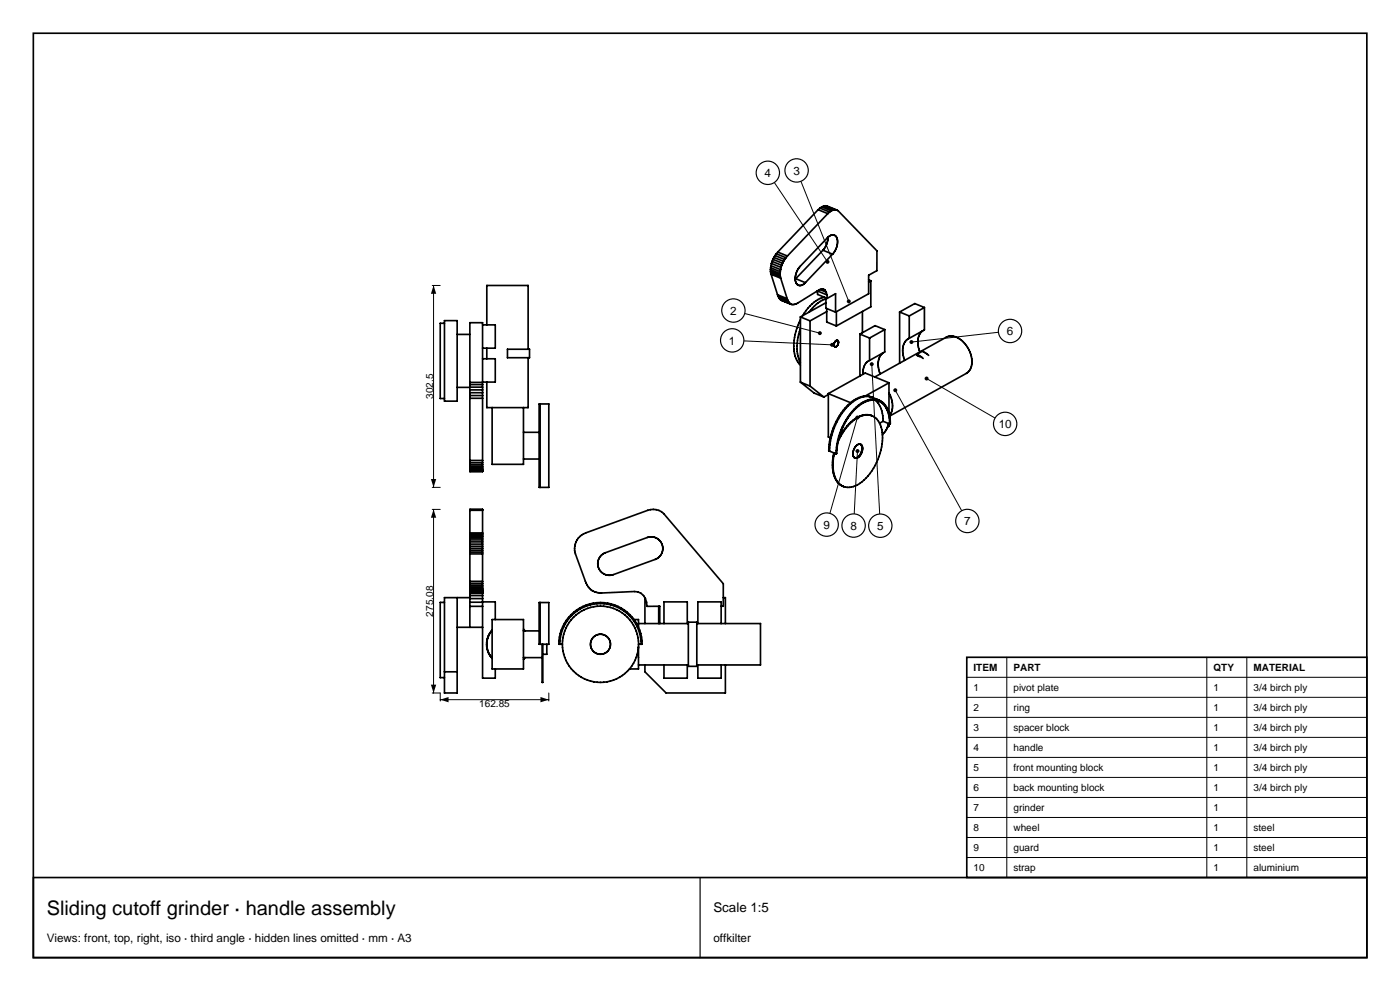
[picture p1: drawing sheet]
<svg xmlns="http://www.w3.org/2000/svg" width="420mm" height="297mm" viewBox="0 0 420 297" stroke-linecap="round" stroke-linejoin="round" font-family="sans-serif">
<g fill="none" stroke="#000" stroke-width=".5">
<path d="M10 10h400.1v277h-400.1zM231.3 79.6l-.1 .6M231.3 79.6l2.9 1.2M231.4 79l-.1 .6M231.4 79l2.9 1.1M231.6 78.3l-.2 .7M231.6 78.3l2.9 1.2M231.9 77.7l-.3 .6M231.9 77.7l2.9 1.2M232.2 77.2l-.3 .5M232.2 77.2l2.9 1.1M232.5 76.6l-.3 .6"/>
<path d="M232.5 76.6l2.9 1.2M232.9 76.1l-.4 .5M232.9 76.1l2.9 1.1M233.3 75.5l-.4 .6M233.3 75.5l2.9 1.2M234.5 79.5l-.2 .6M234.8 78.9l-.3 .6M235.1 78.3l-.3 .6M235.4 77.8l-.3 .5M235.8 77.2l-.4 .6M236.2 76.7l-.4 .5M245.4 62.8l-12.1 12.7"/>
<path d="M245.4 62.8l2.9 1.2M246 62.4l-.6 .4M246 62.4l2.9 1.2M246.5 62l-.5 .4M246.5 62l2.9 1.2M246.9 75l-8.2 8.5M246.9 75l2.9 1.2M247.1 61.8l-.6 .2M247.1 61.8l2.9 1.1M247.6 61.7l-.5 .1M247.6 61.7l3.4 1.2M247.6 61.7l2.9 1.2"/>
<path d="M248.3 64l-12.1 12.7M248.4 71.1l-.5 2.2-1 1.7M248.4 71.1l-8.7 9.1-.8 1.6-.3 1.9M248.4 71.1a1.6 1.6 0 0 1 2-.6 1.6 1.6 0 0 1 .9 2l-.4 1.9-1.1 1.8M248.9 63.6l-.6 .4M249.4 63.2l-.5 .4M249.8 76.2l-8.2 8.5M250 62.9l-.6 .3M250.5 62.9h.5M250.5 62.9h-.5M251 62.9l12.1 12.3v5.9l-2.5 1.4v5.5l-9.9 5.6M133.3 96.1h3.8v24.1h-3.8z"/>
<path d="M133.3 96.9h-1.2v22.5h1.2M141 96.7h3.8v44.6h-3.8zM144.8 97.4h3.8v7h-3.8M146 97.4v-11.8h12.4v19.1M231.1 80.8l.1 .5M231.1 80.8l2.9 1.2M231.2 81.3v.5M231.2 81.3l2.8 1.2M231.2 80.2l-.1 .6M231.2 80.2l2.9 1.2M231.2 81.8l.1 .4M231.2 81.8l2.9 1.2"/>
<path d="M231.3 82.2l2 6.1M231.3 82.2l2.9 1.2M233.3 88.3l.1 .5M233.3 88.3l2.9 1.2M233.4 88.8l.2 .4M233.4 88.8l2.9 1.2M233.6 89.2l.2 .3M233.6 89.2l2.9 1.2M233.8 89.5l.3 .3M233.8 89.5l2.9 1.2M234 82v.5M234 82.5l.1 .5"/>
<path d="M234.1 89.8l.2 .1M234.1 89.8l2.9 1.1M234.1 81.4l-.1 .6M234.1 83l.1 .4M234.2 80.8l-.1 .6M234.2 83.4l2 6.1M234.3 89.9l.2 .1M234.3 89.9l3.1 1.3M234.3 80.1l-.1 .7M236.2 89.5l.1 .5M236.3 90l.2 .4M236.5 90.4l.2 .3"/>
<path d="M236.7 90.7l.3 .2M237 90.9l.4 .3M238.6 83.7a1.62 1.62 0 0 0 1 1.8 1.62 1.62 0 0 0 2-.8M238.7 83.5l2.9 1.2M238.7 83.5l-.1 .2M240.1 95.8a14.6 14.6 0 0 0-1.1 12.2l1.1 1.4M240.1 98.5a13 13 0 0 0 0 10.1M240.1 95v19.5M240.1 95l2.9 1.2M243 96.2v19.5M246 86.8l1.9 .7M246.7 86.6l.8 .4"/>
<path d="M247.3 89a11 11 0 0 0-6.5 5.6M247.5 87l-.5-.4h-.6l-.7 .3-6.4 4-1 .3h-.9M247.5 87l.4 .5M247.8 90.7l-7.7 4.3M247.8 89.3v3.1l2.9 1.2M247.8 89.5a10.4 10.4 0 0 0-5.1 4M247.9 87.5l.2 .9M248 93.4l-5 2.8M248 92.5v4l2.9 1.2M248.1 88.4l-2.9-1.2 .1 1 2.9 1.2M248.1 88.4l.1 1M248.2 89.4l2.5-1.4v5.6"/>
<path d="M250.9 93.4v4.3M258.7 93.4v6.3M260.6 83.9l.6 .2M261.2 84.1v7.8l-10.3 5.8M261.2 84.1l-.6 .4M265.4 98.8l-2.9-1.2-4.5 2.5M265.4 98.8l-4.5 2.5M265.4 98.8v6.7l-4.5 2.5M269.9 93.5v15.3M269.9 93.5l2.9 1.2M272.8 94.7v6.7M276.9 99.1a5.2 5.2 0 0 0-.9 6.4"/>
<path d="M277.3 92.2l-4.5 2.5M277.3 92.2l-2.9-1.2-4.5 2.5M277.3 92.2v6.7l-4.5 2.5M137.1 116.1h3.9M137.1 100.2h3.9M141 119.4h3.8M141 118.5h3.8M141 117.7h3.8M141 116.8h3.8M141 116h3.8M141 115.3h3.8M141 114.6h3.8"/>
<path d="M144.8 107.5h3.8v7h-3.8M146 104.4v3.1M152.2 104.7h6.7v2.5h-6.7zM158.4 107.2v15h-12.4v-7.7M240.1 114.5l4.2 3.3 2.9 1.2M240.1 114.5l2.9 1.2M243 115.7l4.2 3.3M248.5 118l6.7 2.7M248.5 118.2l-1.3 .8M248.5 118v13l.6 .2M250.3 103.8h.1M250.4 103.8v.1"/>
<path d="M250.4 103.9h.1M250.5 103.9h.1M250.5 103.9h.2M250.7 102.2l-.5 .8 .1 .8M250.7 103.9h.1M250.8 102.1l-.1 .1M251 102l-.2 .1M251.1 102h-.1M251.2 102h.1M251.2 102h-.1M251.2 102l.3 .2M251.5 102.2v.1"/>
<path d="M251.5 102.3l-.1 .9-.7 .7M258 100.1v12.6M258 100.1l2.9 1.2M260.9 101.3v6.7M260.9 108a3.9 3.9 0 0 0-2 4.2M261.7 119.1a6.8 6.8 0 0 0-7.4 2.4 20.3 20.3 0 0 0-5.2 9.7M261.7 119.1l1.9 .8M261.7 119.1a6.9 6.9 0 0 0-7.2 2.5 20.4 20.4 0 0 0-5.6 13.6M262.4 113l21.5-11.9a5 5 0 0 1 6 2.5 6.5 6.5 0 0 1 .6 7.9l-23.6 13.2M262.5 119.9a7.8 7.8 0 0 1 2.4 6.4M263.6 119.9a6.6 6.6 0 0 1 3.5 6.1v1l-.2 .1M263.6 119.9a6.7 6.7 0 0 0-6.7 2.1 20.3 20.3 0 0 0-6.1 14"/>
<path d="M265 105.7a5.2 5.2 0 0 0-.9 6.4M266.7 114.7v9.1M266.7 114.7l-7.1-2.9-11.1 6.2M266.7 114.7l-7.2 4M266.7 117.8a6.2 6.2 0 0 1 .2 6.7M272.8 101.4a4.7 4.7 0 0 0-1.6 6.1l.2 .5M275 106.2l1.7-.9 1.9 1.2M275 106.2v.3l.9 .4M275 106.2l1.9 1.2M141 139.8h3.8M141 139.2h3.8M141 138.7h3.8"/>
<path d="M141 138h3.8M147.6 122.2v17h9.4v-17M157 129.6h4.7M157 137.6h4.7M161.7 121.1h2.9v25h-2.9zM162 121.1v25M249.1 131.2l-.5 3.9 2.2 .9M250.1 135.7a10.2 10.2 0 0 0 1.4 9.1l1.6 1M250.3 135.8a10.2 10.2 0 0 0 1.3 9.1l1.5 .9M251.4 132.4a12.6 12.6 0 0 1 8.1-8 4.6 4.6 0 0 1 5 4.4 17.4 17.4 0 0 1-7.2 16.5l-1.9 .7-1.2 .1-1.1-.3M256.4 137.2l.1 .1M258.1 133.1a2.33 2.33 0 0 1-.2 3.6l-.7 .5-.7 .1"/>
<path d="M258.1 133.1a2.69 2.69 0 0 0-1.7 4.1l.1 .1M258.1 133.1a2.72 2.72 0 0 1-1.6 4.2M261.6 124.6a6.3 6.3 0 0 0-6.9 2.4l-1.7 2.1-1.4 2.5M264.9 126.3l2 .8M264.9 126.3l-1 .5M266.5 126.9a4.6 4.6 0 0 1-1.8 3.2M266.7 127v.7l-.4 .3M266.9 127.1a7 7 0 0 0-3.4-6.9 6.6 6.6 0 0 0-6.6 2.1 19.8 19.8 0 0 0-5.9 13.6l-.2 .1M141 159.7h3.8M141 152.9h3.8M141 141.3h3.8M141 141.1h3.8"/>
<path d="M141 140.9h3.8M141 140.6h3.8M141 140.2h3.8M137.1 179.1v28.6h-3.8v-28.6h7.7M141 179.4h3.8M141 178.5h3.8M141 177.8h3.8M141 177.7h3.8M141 177.6h3.8M141 177.5h3.8M141 177.4h3.8M141 177.2h3.8"/>
<path d="M141 177h3.8M141 176.7h3.8M141 176.3h3.8M141 175.9h3.8M141 175.4h3.8M141 174.8h3.8M141 174.2h3.8M141 166h3.8M141 165.5h3.8M141 164.9h3.8M141 164.3h3.8M141 163.7h3.8"/>
<path d="M141 163.1h3.8M141 162.4h3.8M141 161.8h3.8M141 161.3h3.8M141 160.8h3.8M141 160.4h3.8M141 160h3.8M180.4 166.5l1.2-.9 12.6-4.5a3.5 3.5 0 0 1 4.4 2.1 3.5 3.5 0 0 1-2.1 4.5l-12.5 4.5a3.5 3.5 0 0 1-4.1-1.4 3.5 3.5 0 0 1 .5-4.3zM193.5 179.2v7.7M217 179.1h.6v7.8M133.3 180.5h-1.2v22.6h1.2M137.1 188h7.7"/>
<path d="M141 188v-35.3h3.8v50.5h3.8v-2.7M141 181.7h3.8M141 180.5h3.8M144.8 180.4h3.8v5.3M147.6 188.8a6.3 6.3 0 0 0 0 8.5M147.6 185.7h9.4v14.8h-9.4zM147.6 188.9a6.2 6.2 0 0 0 0 8.3M157 197.1h5.6M157 189.1h4.7M157 189l.1 .1M157 188.5l.5 .6M157.1 197.1l-.1 .1"/>
<path d="M157.5 197.1l-.5 .5M161.7 180.6h2.9v12.5h-2.9zM162 180.6v12.5M162.6 193.1v11.4h.2v-11.4M164 193.1v3h-1.2M167.9 193.1a12.2 12.2 0 0 1 12.2-12.2 12.2 12.2 0 0 1 12.2 12.2M168.7 193.1h-1.1a12.5 12.5 0 0 1 12.5-12.5 12.5 12.5 0 0 1 12.5 12.5h-1M168.7 193.1a11.4 11.4 0 0 1 11.4-11.4 11.4 11.4 0 0 1 11.5 11.4M168.7 193.1a11.4 11.4 0 0 0 11.4 11.4 11.4 11.4 0 0 0 11.5-11.4M190.2 185.7h1.3v2.3M191.5 193.8v6.7h-2.6M191.5 199.3h15"/>
<path d="M191.5 186.9h15M193.5 199.3v2l6.3 6.4h17.8v-8.4M197.6 181.7v5.2M199.2 199.3v3.9h7v-3.9M199.2 186.9v-6.5h7v6.5M206.5 186.5h2.5v13.2h-2.5zM209 186.9h19.1v12.4h-19.1M209.4 199.3v3.9h6.9v-3.9M209.4 186.9v-6.5h6.9v6.5M216.3 181.7h.7v-6.8l-17.9-21a4.6 4.6 0 0 0-4.8-1l-18.6 6.8a5 5 0 0 0-3.1 6.3l3 8.2a4.6 4.6 0 0 0 4.8 3.5l9.9-.4a3.9 3.9 0 0 1 3.8 4.4h3.8v5.2M133.3 201.3h3.8"/>
<circle cx="180.1" cy="193.1" r="3"/>
</g>
<path d="M129.7 85.6h2.4M130.1 85.6v60.5M257.2 125.1l-8.2 28.8M129.7 152.7h2.4M129.7 146.1h2.4M130.1 152.7v55M129.7 207.7h2.4v2.4M132.1 209.7h32.5M164.6 207.7v2.4" fill="none" stroke="#000" stroke-width=".3"/>
<g fill="#000">
<path d="M130.1 85.6l.8 2.5h-1.6zM130.1 152.7l.8 2.5h-1.6zM129.3 143.6h1.6l-.8 2.5zM129.3 205.2h1.6l-.8 2.5zM132.1 209.7l2.5-.8v1.6zM162.1 208.9l2.5 .8-2.5 .8z"/>
<circle cx="257.2" cy="125.1" r=".6"/>
</g>
<circle cx="248" cy="157.2" r="3.5" fill="#fff" stroke="#000" stroke-width=".35"/>
<path d="M257.2 135.2l-.9 18.8" fill="none" stroke="#000" stroke-width=".3"/>
<circle cx="257.2" cy="135.2" r=".6" fill="#000"/>
<circle cx="256.1" cy="157.5" r="3.5" fill="#fff" stroke="#000" stroke-width=".35"/>
<path d="M261.5 109.1l2.4 45" fill="none" stroke="#000" stroke-width=".3"/>
<circle cx="261.5" cy="109.1" r=".6" fill="#000"/>
<circle cx="264.1" cy="157.6" r="3.5" fill="#fff" stroke="#000" stroke-width=".35"/>
<path d="M268.6 116.9l19.9 36.2" fill="none" stroke="#000" stroke-width=".3"/>
<circle cx="268.6" cy="116.9" r=".6" fill="#000"/>
<circle cx="290.2" cy="156.1" r="3.5" fill="#fff" stroke="#000" stroke-width=".35"/>
<path d="M278 113.4l20.5 11.9" fill="none" stroke="#000" stroke-width=".3"/>
<circle cx="278" cy="113.4" r=".6" fill="#000"/>
<circle cx="301.5" cy="127" r="3.5" fill="#fff" stroke="#000" stroke-width=".35"/>
<path d="M299.5 99.6l-26.1 2.9" fill="none" stroke="#000" stroke-width=".3"/>
<circle cx="273.4" cy="102.5" r=".6" fill="#000"/>
<circle cx="303" cy="99.2" r="3.5" fill="#fff" stroke="#000" stroke-width=".35"/>
<path d="M240.3 54.3l14.3 36" fill="none" stroke="#000" stroke-width=".3"/>
<circle cx="254.6" cy="90.3" r=".6" fill="#000"/>
<circle cx="239" cy="51.1" r="3.5" fill="#fff" stroke="#000" stroke-width=".35"/>
<path d="M232.3 54.7l16 23.8" fill="none" stroke="#000" stroke-width=".3"/>
<circle cx="248.2" cy="78.5" r=".6" fill="#000"/>
<circle cx="230.3" cy="51.8" r="3.5" fill="#fff" stroke="#000" stroke-width=".35"/>
<path d="M223.4 94l22.6 5.8" fill="none" stroke="#000" stroke-width=".3"/>
<circle cx="246" cy="99.8" r=".6" fill="#000"/>
<circle cx="220" cy="93.1" r="3.5" fill="#fff" stroke="#000" stroke-width=".35"/>
<path d="M223.2 102.2l26.4 1.1" fill="none" stroke="#000" stroke-width=".3"/>
<circle cx="249.6" cy="103.3" r=".6" fill="#000"/>
<circle cx="219.7" cy="102" r="3.5" fill="#fff" stroke="#000" stroke-width=".35"/>
<path d="M290 197h120.1v66h-120.1z" fill="#fff" stroke="#000" stroke-width=".5"/>
<g fill="none" stroke="#000" stroke-width=".3">
<path d="M302 197v66M362 197v66M374 197v66M290 203h120.1M290 209h120.1M290 215h120.1M290 221h120.1M290 227h120.1M290 233h120.1M290 239h120.1M290 245h120.1M290 251h120.1"/>
<path d="M290 257h120.1"/>
</g>
<path d="M10 263h400.1v24h-400.1z" fill="none" stroke="#000" stroke-width=".5"/>
<path d="M210 263v24" fill="none" stroke="#000" stroke-width=".35"/>
<text font-size="6" x="14" y="274.2">Sliding cutoff grinder · handle assembly</text>
<text font-size="4" x="214" y="273.4">Scale 1:5</text>
<g font-size="3.5">
<text x="229.4" y="53">4</text>
<text x="238" y="52.3">3</text>
<text x="219" y="94.3">2</text>
<text x="302" y="100.5">6</text>
<text x="218.7" y="103.3">1</text>
<text x="299.6" y="128.3">10</text>
<text x="247" y="158.5">9</text>
<text x="255.1" y="158.8">8</text>
<text x="263.1" y="158.8">5</text>
<text x="289.2" y="157.4">7</text>
<text x="14" y="282.3">Views: front, top, right, iso · third angle · hidden lines omitted · mm · A3</text>
<text x="214" y="282.3">offkilter</text>
</g>
<g font-size="3">
<text x="129.9" y="119.6" transform="rotate(-90 129.9 119.6)">302.5</text>
<text x="129.9" y="184.8" transform="rotate(-90 129.9 184.8)">275.08</text>
<text x="292" y="201.1">ITEM</text>
<text x="304" y="201.1">PART</text>
<text x="364" y="201.1">QTY</text>
<text x="376" y="201.1">MATERIAL</text>
<text x="292" y="207.1">1</text>
<text x="304" y="207.1">pivot plate</text>
<text x="364" y="207.1">1</text>
<text x="376" y="207.1">3/4 birch ply</text>
<text x="143.8" y="212">162.85</text>
<text x="292" y="213.1">2</text>
<text x="304" y="213.1">ring</text>
<text x="364" y="213.1">1</text>
<text x="376" y="213.1">3/4 birch ply</text>
<text x="292" y="219.1">3</text>
<text x="304" y="219.1">spacer block</text>
<text x="364" y="219.1">1</text>
<text x="376" y="219.1">3/4 birch ply</text>
<text x="292" y="225.1">4</text>
<text x="304" y="225.1">handle</text>
<text x="364" y="225.1">1</text>
<text x="376" y="225.1">3/4 birch ply</text>
<text x="292" y="231.1">5</text>
<text x="304" y="231.1">front mounting block</text>
<text x="364" y="231.1">1</text>
<text x="376" y="231.1">3/4 birch ply</text>
<text x="292" y="237.1">6</text>
<text x="304" y="237.1">back mounting block</text>
<text x="364" y="237.1">1</text>
<text x="376" y="237.1">3/4 birch ply</text>
<text x="292" y="243.1">7</text>
<text x="304" y="243.1">grinder</text>
<text x="364" y="243.1">1</text>
<text x="292" y="249.1">8</text>
<text x="304" y="249.1">wheel</text>
<text x="364" y="249.1">1</text>
<text x="376" y="249.1">steel</text>
<text x="292" y="255.1">9</text>
<text x="304" y="255.1">guard</text>
<text x="364" y="255.1">1</text>
<text x="376" y="255.1">steel</text>
<text x="292" y="261.1">10</text>
<text x="304" y="261.1">strap</text>
<text x="364" y="261.1">1</text>
<text x="376" y="261.1">aluminium</text>
</g>
</svg>
